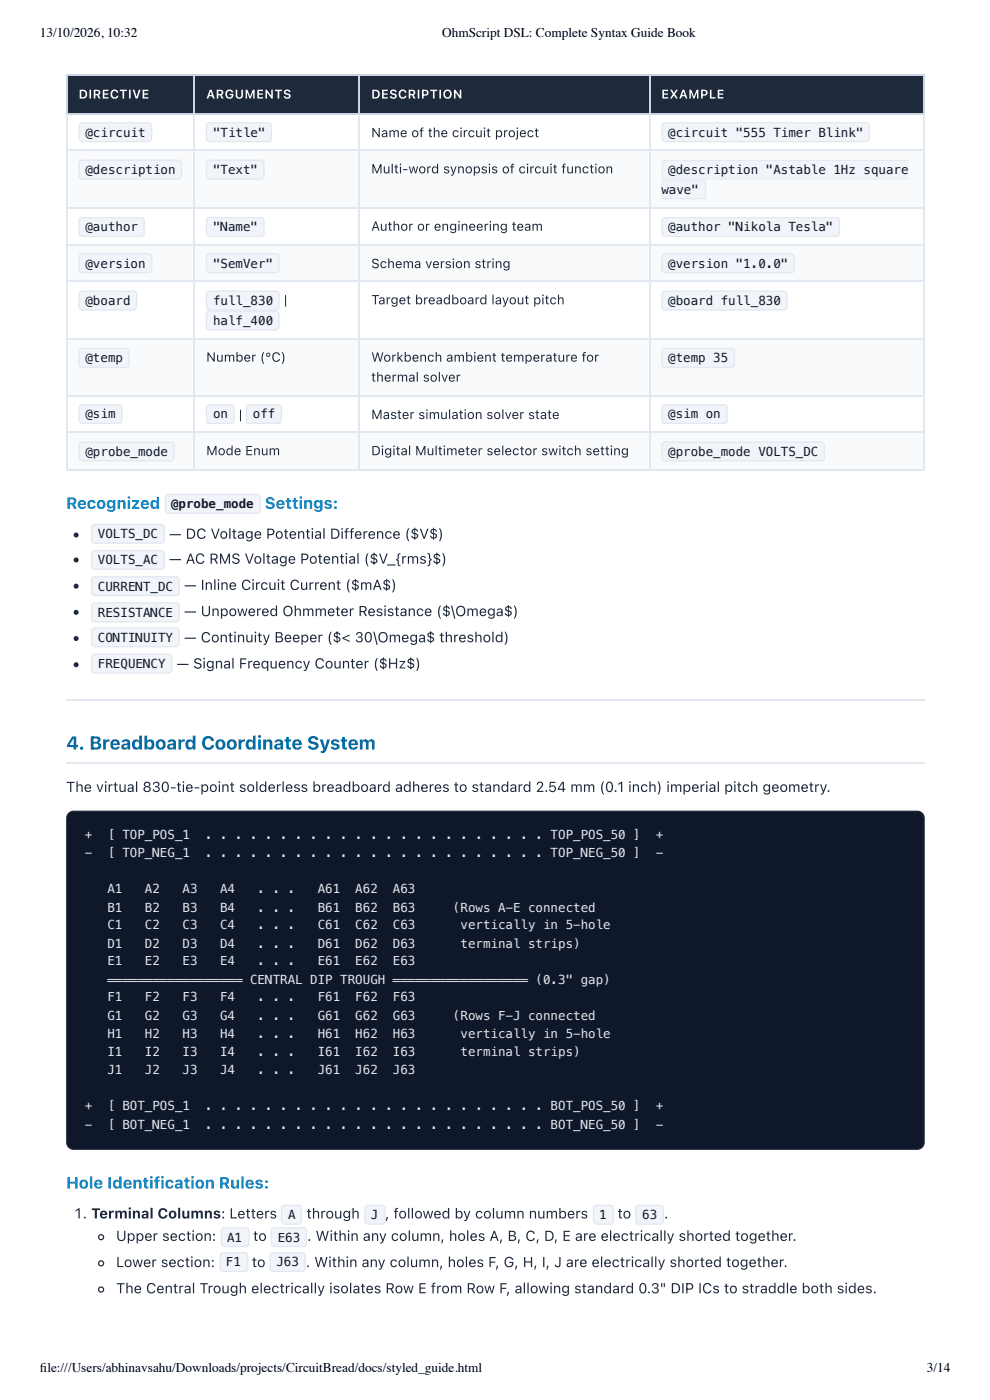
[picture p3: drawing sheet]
<svg xmlns="http://www.w3.org/2000/svg" width="210mm" height="297mm" viewBox="0 0 210 297" stroke-linecap="round" stroke-linejoin="round" font-family="sans-serif">
<g fill="#1e293b">
<path d="M14.3 16.1h27v8h-27z"/>
<path d="M41.3 16.1h34.9v8h-34.9z"/>
<path d="M76.2 16.1h61.4v8h-61.4z"/>
<path d="M137.6 16.1h58.5v8h-58.5z"/>
</g>
<g fill="#f8fafc">
<path d="M14.3 32h27v12.2h-27z"/>
<path d="M41.3 32h34.9v12.2h-34.9z"/>
<path d="M76.2 32h61.4v12.2h-61.4z"/>
<path d="M137.6 32h58.5v12.2h-58.5z"/>
<path d="M14.3 51.9h27v7.9h-27z"/>
<path d="M41.3 51.9h34.9v7.9h-34.9z"/>
<path d="M76.2 51.9h61.4v7.9h-61.4z"/>
<path d="M137.6 51.9h58.5v7.9h-58.5z"/>
<path d="M14.3 72h27v11.9h-27z"/>
<path d="M41.3 72h34.9v11.9h-34.9z"/>
<path d="M76.2 72h61.4v11.9h-61.4z"/>
<path d="M137.6 72h58.5v11.9h-58.5z"/>
<path d="M14.3 91.8h27v7.7h-27z"/>
<path d="M41.3 91.8h34.9v7.7h-34.9z"/>
<path d="M76.2 91.8h61.4v7.7h-61.4z"/>
<path d="M137.6 91.8h58.5v7.7h-58.5z"/>
</g>
<path d="M14 16h182.1M14.2 15.9v8.4M41.1 15.9v8.4M76.1 15.9v8.4M137.7 15.9v8.4M195.9 15.9v8.4M14 24.2h182.1" fill="none" stroke="#cbd5e1" stroke-width=".26"/>
<g fill="none" stroke="#e2e8f0" stroke-width=".26">
<path d="M14 31.9h182.1M14.2 24.3v75.4M41.1 24.3v75.4M76.1 24.3v75.4M137.7 24.3v75.4M195.9 24.3v75.4M14 44.1h182.1M14 52h182.1M14 59.7h182.1M14 71.8h182.1M14 84h182.1M14 91.7h182.1"/>
<path d="M14 99.6h182.1M14 148.6h182.1M14 161.8h182.1"/>
</g>
<path d="M14.6 172.5l.5-.3 .5-.1h178.9a1.46 1.46 0 0 1 1.4 1.5v68.8a1.46 1.46 0 0 1-1.4 1.4h-178.9a1.46 1.46 0 0 1-1.4-1.4v-68.8l.1-.6z" fill="#0f172a"/>
<path d="M14.6 172.5l.5-.3 .5-.1h178.9a1.46 1.46 0 0 1 1.4 1.5v68.8a1.46 1.46 0 0 1-1.4 1.4h-178.9a1.46 1.46 0 0 1-1.4-1.4v-68.8l.1-.6z" fill="none" stroke="#1e293b" stroke-width=".26"/>
<path d="M16.9 26.2l.6-.3h14a.79 .79 0 0 1 .8 .8v2.7a.79 .79 0 0 1-.8 .8h-14a.79 .79 0 0 1-.8-.8v-2.7z" fill="#f1f5f9"/>
<path d="M17 26.3l.5-.2h14a.66 .66 0 0 1 .6 .6v2.7a.66 .66 0 0 1-.6 .6h-14a.66 .66 0 0 1-.7-.6v-2.7z" fill="none" stroke="#e2e8f0" stroke-width=".26"/>
<path d="M43.9 26.2l.5-.3h12.5a.79 .79 0 0 1 .8 .8v2.7a.79 .79 0 0 1-.8 .8h-12.5a.79 .79 0 0 1-.7-.8v-2.7z" fill="#f1f5f9"/>
<path d="M44 26.3l.4-.2h12.5a.66 .66 0 0 1 .6 .6v2.7a.66 .66 0 0 1-.6 .6h-12.5a.66 .66 0 0 1-.6-.6v-2.7z" fill="none" stroke="#e2e8f0" stroke-width=".26"/>
<path d="M140.5 26.2l.5-.3h42.6a.79 .79 0 0 1 .8 .8v2.7a.79 .79 0 0 1-.8 .8h-42.6a.79 .79 0 0 1-.8-.8v-2.7z" fill="#f1f5f9"/>
<path d="M140.6 26.3l.4-.2h42.6a.66 .66 0 0 1 .7 .6v2.7a.66 .66 0 0 1-.7 .6h-42.6a.66 .66 0 0 1-.6-.6v-2.7z" fill="none" stroke="#e2e8f0" stroke-width=".26"/>
<path d="M16.9 34.1l.6-.2h20.3a.79 .79 0 0 1 .8 .8v2.6a.79 .79 0 0 1-.8 .8h-20.3a.79 .79 0 0 1-.8-.8v-2.6z" fill="#f1f5f9"/>
<path d="M17 34.2l.5-.2h20.3a.66 .66 0 0 1 .7 .7v2.6a.66 .66 0 0 1-.7 .7h-20.3a.66 .66 0 0 1-.7-.7v-2.6z" fill="none" stroke="#e2e8f0" stroke-width=".26"/>
<path d="M43.9 34.1l.5-.2h10.9a.79 .79 0 0 1 .8 .8v2.6a.79 .79 0 0 1-.8 .8h-10.9a.79 .79 0 0 1-.7-.8v-2.6z" fill="#f1f5f9"/>
<path d="M44 34.2l.4-.2h10.9a.66 .66 0 0 1 .7 .7v2.6a.66 .66 0 0 1-.7 .7h-10.9a.66 .66 0 0 1-.6-.7v-2.6z" fill="none" stroke="#e2e8f0" stroke-width=".26"/>
<path d="M140.5 34.1l.5-.2h51.7v4.2h-51.7a.79 .79 0 0 1-.8-.8v-2.6z" fill="#f1f5f9"/>
<g fill="#e2e8f0">
<path d="M140.2 33.9h52.4v.5h-52.4z"/>
<path d="M140.2 37.5h52.4v.6h-52.4z"/>
<path d="M140.2 33.9h.6v4.2h-.6z"/>
</g>
<path d="M140.2 38.1h8.8a.79 .79 0 0 1 .8 .8v2.6a.79 .79 0 0 1-.8 .8h-8.8z" fill="#f1f5f9"/>
<g fill="#e2e8f0">
<path d="M140.2 38.1h9.6v.6h-9.6z"/>
<path d="M140.2 41.8h9.6v.5h-9.6z"/>
<path d="M149.2 38.1h.6v4.2h-.6z"/>
</g>
<path d="M16.9 46.3l.6-.3h12.4a.79 .79 0 0 1 .8 .8v2.7a.79 .79 0 0 1-.8 .8h-12.4a.79 .79 0 0 1-.8-.8v-2.7z" fill="#f1f5f9"/>
<path d="M17 46.4l.5-.2h12.4a.66 .66 0 0 1 .7 .6v2.7a.66 .66 0 0 1-.7 .6h-12.4a.66 .66 0 0 1-.7-.6v-2.7z" fill="none" stroke="#e2e8f0" stroke-width=".26"/>
<path d="M43.9 46.3l.5-.3h10.9a.79 .79 0 0 1 .8 .8v2.7a.79 .79 0 0 1-.8 .8h-10.9a.79 .79 0 0 1-.7-.8v-2.7z" fill="#f1f5f9"/>
<path d="M44 46.4l.4-.2h10.9a.66 .66 0 0 1 .7 .6v2.7a.66 .66 0 0 1-.7 .6h-10.9a.66 .66 0 0 1-.6-.6v-2.7z" fill="none" stroke="#e2e8f0" stroke-width=".26"/>
<path d="M140.5 46.3l.5-.3h36.3a.79 .79 0 0 1 .8 .8v2.7a.79 .79 0 0 1-.8 .8h-36.3a.79 .79 0 0 1-.8-.8v-2.7z" fill="#f1f5f9"/>
<path d="M140.6 46.4l.4-.2h36.3a.66 .66 0 0 1 .6 .6v2.7a.66 .66 0 0 1-.6 .6h-36.3a.66 .66 0 0 1-.6-.6v-2.7z" fill="none" stroke="#e2e8f0" stroke-width=".26"/>
<path d="M16.9 53.9l.6-.2h14a.79 .79 0 0 1 .8 .8v2.7a.79 .79 0 0 1-.8 .7h-14a.79 .79 0 0 1-.8-.7v-2.7z" fill="#f1f5f9"/>
<path d="M17 54l.5-.2h14a.66 .66 0 0 1 .6 .7v2.7a.66 .66 0 0 1-.6 .6h-14a.66 .66 0 0 1-.7-.6v-2.7z" fill="none" stroke="#e2e8f0" stroke-width=".26"/>
<path d="M43.9 53.9l.5-.2h14.1a.79 .79 0 0 1 .8 .8v2.7a.79 .79 0 0 1-.8 .7h-14.1a.79 .79 0 0 1-.7-.7v-2.7z" fill="#f1f5f9"/>
<path d="M44 54l.4-.2h14.1a.66 .66 0 0 1 .6 .7v2.7a.66 .66 0 0 1-.6 .6h-14.1a.66 .66 0 0 1-.6-.6v-2.7z" fill="none" stroke="#e2e8f0" stroke-width=".26"/>
<path d="M140.5 53.9l.5-.2h26.7a.79 .79 0 0 1 .8 .8v2.7a.79 .79 0 0 1-.8 .7h-26.7a.79 .79 0 0 1-.8-.7v-2.7z" fill="#f1f5f9"/>
<path d="M140.6 54l.4-.2h26.7a.66 .66 0 0 1 .7 .7v2.7a.66 .66 0 0 1-.7 .6h-26.7a.66 .66 0 0 1-.6-.6v-2.7z" fill="none" stroke="#e2e8f0" stroke-width=".26"/>
<path d="M16.9 61.9l.6-.3h10.8a.79 .79 0 0 1 .8 .8v2.7a.79 .79 0 0 1-.8 .8h-10.8a.79 .79 0 0 1-.8-.8v-2.7z" fill="#f1f5f9"/>
<path d="M17 62l.5-.2h10.8a.66 .66 0 0 1 .7 .6v2.7a.66 .66 0 0 1-.7 .6h-10.8a.66 .66 0 0 1-.7-.6v-2.7z" fill="none" stroke="#e2e8f0" stroke-width=".26"/>
<path d="M43.9 61.9l.5-.3h14.1a.79 .79 0 0 1 .8 .8v2.7a.79 .79 0 0 1-.8 .8h-14.1a.79 .79 0 0 1-.7-.8v-2.7z" fill="#f1f5f9"/>
<path d="M44 62l.4-.2h14.1a.66 .66 0 0 1 .6 .6v2.7a.66 .66 0 0 1-.6 .6h-14.1a.66 .66 0 0 1-.6-.6v-2.7z" fill="none" stroke="#e2e8f0" stroke-width=".26"/>
<path d="M43.9 66.1l.5-.2h14.1a.79 .79 0 0 1 .8 .8v2.6a.79 .79 0 0 1-.8 .8h-14.1a.79 .79 0 0 1-.7-.8v-2.6z" fill="#f1f5f9"/>
<path d="M44 66.2l.4-.2h14.1a.66 .66 0 0 1 .6 .7v2.6a.66 .66 0 0 1-.6 .7h-14.1a.66 .66 0 0 1-.6-.7v-2.6z" fill="none" stroke="#e2e8f0" stroke-width=".26"/>
<path d="M140.5 61.9l.5-.3h25.2a.79 .79 0 0 1 .8 .8v2.7a.79 .79 0 0 1-.8 .8h-25.2a.79 .79 0 0 1-.8-.8v-2.7z" fill="#f1f5f9"/>
<path d="M140.6 62l.4-.2h25.2a.66 .66 0 0 1 .6 .6v2.7a.66 .66 0 0 1-.6 .6h-25.2a.66 .66 0 0 1-.6-.6v-2.7z" fill="none" stroke="#e2e8f0" stroke-width=".26"/>
<path d="M16.9 74.1l.6-.3h9.2a.79 .79 0 0 1 .8 .8v2.7a.79 .79 0 0 1-.8 .8h-9.2a.79 .79 0 0 1-.8-.8v-2.7z" fill="#f1f5f9"/>
<path d="M17 74.1l.5-.1h9.2a.66 .66 0 0 1 .7 .6v2.7a.66 .66 0 0 1-.7 .6h-9.2a.66 .66 0 0 1-.7-.6v-2.7z" fill="none" stroke="#e2e8f0" stroke-width=".26"/>
<path d="M140.5 74.1l.5-.3h14a.79 .79 0 0 1 .8 .8v2.7a.79 .79 0 0 1-.8 .8h-14a.79 .79 0 0 1-.8-.8v-2.7z" fill="#f1f5f9"/>
<path d="M140.6 74.1l.4-.1h14a.66 .66 0 0 1 .7 .6v2.7a.66 .66 0 0 1-.7 .6h-14a.66 .66 0 0 1-.6-.6v-2.7z" fill="none" stroke="#e2e8f0" stroke-width=".26"/>
<path d="M16.9 86l.6-.3h7.6a.79 .79 0 0 1 .8 .8v2.7a.79 .79 0 0 1-.8 .8h-7.6a.79 .79 0 0 1-.8-.8v-2.7z" fill="#f1f5f9"/>
<path d="M17 86.1l.5-.2h7.6a.66 .66 0 0 1 .7 .6v2.7a.66 .66 0 0 1-.7 .6h-7.6a.66 .66 0 0 1-.7-.6v-2.7z" fill="none" stroke="#e2e8f0" stroke-width=".26"/>
<path d="M43.9 86l.5-.3h4.5a.79 .79 0 0 1 .8 .8v2.7a.79 .79 0 0 1-.8 .8h-4.5a.79 .79 0 0 1-.7-.8v-2.7z" fill="#f1f5f9"/>
<path d="M44 86.1l.4-.2h4.5a.66 .66 0 0 1 .7 .6v2.7a.66 .66 0 0 1-.7 .6h-4.5a.66 .66 0 0 1-.6-.6v-2.7z" fill="none" stroke="#e2e8f0" stroke-width=".26"/>
<path d="M52.4 86l.5-.3h6.1a.79 .79 0 0 1 .8 .8v2.7a.79 .79 0 0 1-.8 .8h-6.1a.79 .79 0 0 1-.8-.8v-2.7z" fill="#f1f5f9"/>
<path d="M52.4 86.1l.5-.2h6.1a.66 .66 0 0 1 .7 .6v2.7a.66 .66 0 0 1-.7 .6h-6.1a.66 .66 0 0 1-.6-.6v-2.7z" fill="none" stroke="#e2e8f0" stroke-width=".26"/>
<path d="M140.5 86l.5-.3h12.5a.79 .79 0 0 1 .8 .8v2.7a.79 .79 0 0 1-.8 .8h-12.5a.79 .79 0 0 1-.8-.8v-2.7z" fill="#f1f5f9"/>
<path d="M140.6 86.1l.4-.2h12.5a.66 .66 0 0 1 .6 .6v2.7a.66 .66 0 0 1-.6 .6h-12.5a.66 .66 0 0 1-.6-.6v-2.7z" fill="none" stroke="#e2e8f0" stroke-width=".26"/>
<path d="M16.9 93.9l.6-.2h18.7a.79 .79 0 0 1 .8 .8v2.6a.79 .79 0 0 1-.8 .8h-18.7a.79 .79 0 0 1-.8-.8v-2.6z" fill="#f1f5f9"/>
<path d="M17 94l.5-.2h18.7a.66 .66 0 0 1 .7 .7v2.6a.66 .66 0 0 1-.7 .7h-18.7a.66 .66 0 0 1-.7-.7v-2.6z" fill="none" stroke="#e2e8f0" stroke-width=".26"/>
<path d="M140.5 93.9l.5-.2h33.1a.79 .79 0 0 1 .8 .8v2.6a.79 .79 0 0 1-.8 .8h-33.1a.79 .79 0 0 1-.8-.8v-2.6z" fill="#f1f5f9"/>
<path d="M140.6 94l.4-.2h33.1a.66 .66 0 0 1 .7 .7v2.6a.66 .66 0 0 1-.7 .7h-33.1a.66 .66 0 0 1-.6-.7v-2.6z" fill="none" stroke="#e2e8f0" stroke-width=".26"/>
<path d="M35.2 105l.5-.2h18.8a.79 .79 0 0 1 .8 .8v2.6a.79 .79 0 0 1-.8 .8h-18.8a.79 .79 0 0 1-.8-.8v-2.6z" fill="#f1f5f9"/>
<path d="M35.3 105.1l.4-.2h18.8a.66 .66 0 0 1 .7 .7v2.6a.66 .66 0 0 1-.7 .7h-18.8a.66 .66 0 0 1-.6-.7v-2.6z" fill="none" stroke="#e2e8f0" stroke-width=".26"/>
<circle cx="16.1" cy="113.5" r=".53" fill="#1e293b"/>
<path d="M19.5 111.4l.6-.3h14a.79 .79 0 0 1 .8 .8v2.7a.79 .79 0 0 1-.8 .8h-14a.79 .79 0 0 1-.8-.8v-2.7z" fill="#f1f5f9"/>
<path d="M19.6 111.5l.5-.2h14a.66 .66 0 0 1 .7 .6v2.7a.66 .66 0 0 1-.7 .6h-14a.66 .66 0 0 1-.7-.6v-2.7z" fill="none" stroke="#e2e8f0" stroke-width=".26"/>
<circle cx="16.1" cy="118.8" r=".53" fill="#1e293b"/>
<path d="M19.5 116.9l.6-.2h14a.79 .79 0 0 1 .8 .8v2.6a.79 .79 0 0 1-.8 .8h-14a.79 .79 0 0 1-.8-.8v-2.6z" fill="#f1f5f9"/>
<path d="M19.6 117l.5-.2h14a.66 .66 0 0 1 .7 .7v2.6a.66 .66 0 0 1-.7 .7h-14a.66 .66 0 0 1-.7-.7v-2.6z" fill="none" stroke="#e2e8f0" stroke-width=".26"/>
<circle cx="16.1" cy="124.4" r=".53" fill="#1e293b"/>
<path d="M19.5 122.5l.6-.3h17.2a.79 .79 0 0 1 .8 .8v2.7a.79 .79 0 0 1-.8 .8h-17.2a.79 .79 0 0 1-.8-.8v-2.7z" fill="#f1f5f9"/>
<path d="M19.6 122.6l.5-.2h17.2a.66 .66 0 0 1 .7 .6v2.7a.66 .66 0 0 1-.7 .6h-17.2a.66 .66 0 0 1-.7-.6v-2.7z" fill="none" stroke="#e2e8f0" stroke-width=".26"/>
<circle cx="16.1" cy="129.9" r=".53" fill="#1e293b"/>
<path d="M19.5 128l.6-.2h17.2a.79 .79 0 0 1 .8 .8v2.6a.79 .79 0 0 1-.8 .8h-17.2a.79 .79 0 0 1-.8-.8v-2.6z" fill="#f1f5f9"/>
<path d="M19.6 128.1l.5-.2h17.2a.66 .66 0 0 1 .7 .7v2.6a.66 .66 0 0 1-.7 .7h-17.2a.66 .66 0 0 1-.7-.7v-2.6z" fill="none" stroke="#e2e8f0" stroke-width=".26"/>
<circle cx="16.1" cy="135.5" r=".53" fill="#1e293b"/>
<path d="M19.5 133.3l.6-.2h17.2a.79 .79 0 0 1 .8 .8v2.6a.79 .79 0 0 1-.8 .8h-17.2a.79 .79 0 0 1-.8-.8v-2.6z" fill="#f1f5f9"/>
<path d="M19.6 133.4l.5-.2h17.2a.66 .66 0 0 1 .7 .7v2.6a.66 .66 0 0 1-.7 .7h-17.2a.66 .66 0 0 1-.7-.7v-2.6z" fill="none" stroke="#e2e8f0" stroke-width=".26"/>
<circle cx="16.1" cy="141" r=".53" fill="#1e293b"/>
<path d="M19.5 138.9l.6-.3h15.6a.79 .79 0 0 1 .8 .8v2.7a.79 .79 0 0 1-.8 .8h-15.6a.79 .79 0 0 1-.8-.8v-2.7z" fill="#f1f5f9"/>
<path d="M19.6 139l.5-.2h15.6a.66 .66 0 0 1 .7 .6v2.7a.66 .66 0 0 1-.7 .6h-15.6a.66 .66 0 0 1-.7-.6v-2.7z" fill="none" stroke="#e2e8f0" stroke-width=".26"/>
<path d="M59.8 255.8l.5-.2h2.9a.79 .79 0 0 1 .8 .8v2.6a.79 .79 0 0 1-.8 .8h-2.9a.79 .79 0 0 1-.8-.8v-2.6z" fill="#f1f5f9"/>
<path d="M59.9 255.9l.4-.2h2.9a.66 .66 0 0 1 .7 .7v2.6a.66 .66 0 0 1-.7 .7h-2.9a.66 .66 0 0 1-.6-.7v-2.6z" fill="none" stroke="#e2e8f0" stroke-width=".26"/>
<path d="M77.5 255.8l.6-.2h2.9a.79 .79 0 0 1 .8 .8v2.6a.79 .79 0 0 1-.8 .8h-2.9a.79 .79 0 0 1-.8-.8v-2.6z" fill="#f1f5f9"/>
<path d="M77.6 255.9l.5-.2h2.9a.66 .66 0 0 1 .6 .7v2.6a.66 .66 0 0 1-.6 .7h-2.9a.66 .66 0 0 1-.7-.7v-2.6z" fill="none" stroke="#e2e8f0" stroke-width=".26"/>
<path d="M125.9 255.8l.6-.2h2.9a.79 .79 0 0 1 .8 .8v2.6a.79 .79 0 0 1-.8 .8h-2.9a.79 .79 0 0 1-.8-.8v-2.6z" fill="#f1f5f9"/>
<path d="M126 255.9l.5-.2h2.9a.66 .66 0 0 1 .6 .7v2.6a.66 .66 0 0 1-.6 .7h-2.9a.66 .66 0 0 1-.7-.7v-2.6z" fill="none" stroke="#e2e8f0" stroke-width=".26"/>
<path d="M134.9 255.8l.6-.2h4.5a.79 .79 0 0 1 .8 .8v2.6a.79 .79 0 0 1-.8 .8h-4.5a.79 .79 0 0 1-.8-.8v-2.6z" fill="#f1f5f9"/>
<path d="M135 255.9l.5-.2h4.5a.66 .66 0 0 1 .6 .7v2.6a.66 .66 0 0 1-.6 .7h-4.5a.66 .66 0 0 1-.7-.7v-2.6z" fill="none" stroke="#e2e8f0" stroke-width=".26"/>
<circle cx="21.4" cy="262.5" r=".53" fill="none" stroke="#1e293b" stroke-width=".26"/>
<path d="M47.1 260.6l.5-.2h4.5a.79 .79 0 0 1 .8 .7v2.7a.79 .79 0 0 1-.8 .8h-4.5a.79 .79 0 0 1-.8-.8v-2.7z" fill="#f1f5f9"/>
<path d="M47.2 260.7l.4-.2h4.5a.66 .66 0 0 1 .7 .6v2.7a.66 .66 0 0 1-.7 .7h-4.5a.66 .66 0 0 1-.6-.7v-2.7z" fill="none" stroke="#e2e8f0" stroke-width=".26"/>
<path d="M57.6 260.6l.6-.2h6.1a.79 .79 0 0 1 .8 .7v2.7a.79 .79 0 0 1-.8 .8h-6.1a.79 .79 0 0 1-.8-.8v-2.7z" fill="#f1f5f9"/>
<path d="M57.7 260.7l.5-.2h6.1a.66 .66 0 0 1 .7 .6v2.7a.66 .66 0 0 1-.7 .7h-6.1a.66 .66 0 0 1-.7-.7v-2.7z" fill="none" stroke="#e2e8f0" stroke-width=".26"/>
<circle cx="21.4" cy="268" r=".53" fill="none" stroke="#1e293b" stroke-width=".26"/>
<path d="M46.8 265.9l.6-.3h4.5a.79 .79 0 0 1 .8 .8v2.7a.79 .79 0 0 1-.8 .8h-4.5a.79 .79 0 0 1-.8-.8v-2.7z" fill="#f1f5f9"/>
<path d="M46.9 266l.5-.2h4.5a.66 .66 0 0 1 .6 .6v2.7a.66 .66 0 0 1-.6 .6h-4.5a.66 .66 0 0 1-.7-.6v-2.7z" fill="none" stroke="#e2e8f0" stroke-width=".26"/>
<path d="M57.4 265.9l.5-.3h6.1a.79 .79 0 0 1 .8 .8v2.7a.79 .79 0 0 1-.8 .8h-6.1a.79 .79 0 0 1-.8-.8v-2.7z" fill="#f1f5f9"/>
<path d="M57.5 266l.4-.2h6.1a.66 .66 0 0 1 .7 .6v2.7a.66 .66 0 0 1-.7 .6h-6.1a.66 .66 0 0 1-.6-.6v-2.7z" fill="none" stroke="#e2e8f0" stroke-width=".26"/>
<circle cx="21.4" cy="273.6" r=".53" fill="none" stroke="#1e293b" stroke-width=".26"/>
<text font-size="4" fill="#0369a1" x="14" y="159">4. Breadboard Coordinate System</text>
<g font-size="3.4" fill="#0284c7">
<text x="14" y="108">Recognized</text>
<text x="56.1" y="108">Settings:</text>
<text x="14" y="252.1">Hole Identification Rules:</text>
</g>
<g font-size="3" fill="#1e293b">
<text x="35.8" y="114.3">— DC Voltage Potential Difference ($V$)</text>
<text x="35.8" y="119.6">— AC RMS Voltage Potential ($V_{rms}$)</text>
<text x="39" y="125.1">— Inline Circuit Current ($mA$)</text>
<text x="39" y="130.7">— Unpowered Ohmmeter Resistance ($\Omega$)</text>
<text x="39" y="136.3">— Continuity Beeper ($&lt; 30\Omega$ threshold)</text>
<text x="37.4" y="141.8">— Signal Frequency Counter ($Hz$)</text>
<text x="14" y="168">The virtual 830-tie-point solderless breadboard adheres to standard 2.54 mm (0.1 inch) imperial pitch geometry.</text>
<text x="15.6" y="258.5">1. Terminal Columns: Letters</text>
<text x="24.6" y="263.3">Upper section:</text>
<text x="53.7" y="263.3">to</text>
<text x="65" y="258.5">through</text>
<text x="65.1" y="263.3">. Within any column, holes A, B, C, D, E are electrically shorted together.</text>
<text x="81.6" y="258.5">,</text>
<text x="83.4" y="258.5">followed by column numbers</text>
<text x="130.9" y="258.5">to</text>
<text x="140.8" y="258.5">.</text>
<text x="24.6" y="268.8">Lower section:</text>
<text x="53.4" y="268.8">to</text>
<text x="64.9" y="268.8">. Within any column, holes F, G, H, I, J are electrically shorted together.</text>
<text x="24.6" y="274.4">The Central Trough electrically isolates Row E from Row F, allowing standard 0.3&quot; DIP ICs to straddle both sides.</text>
</g>
<g font-size="2.8">
<text x="8.5" y="7.9">13/10/2026, 10:32</text>
<text x="93.7" y="7.9">OhmScript DSL: Complete Syntax Guide Book</text>
<text x="8.5" y="291">fi le:///Users/abhinavsahu/Downloads/projects/CircuitBread/docs/styled_guide.html</text>
<text x="196.5" y="291">3/14</text>
</g>
<g font-size="2.8" fill="#1e293b">
<text x="78.7" y="29.1">Name of the circuit project</text>
<text x="78.7" y="36.8">Multi-word synopsis of circuit function</text>
<text x="78.7" y="48.9">Author or engineering team</text>
<text x="78.7" y="56.9">Schema version string</text>
<text x="60.2" y="64.6">|</text>
<text x="78.7" y="64.6">Target breadboard layout pitch</text>
<text x="43.7" y="76.7">Number (°C)</text>
<text x="78.7" y="76.7">Workbench ambient temperature for</text>
<text x="78.7" y="81">thermal solver</text>
<text x="50.6" y="88.9">|</text>
<text x="78.7" y="88.9">Master simulation solver state</text>
<text x="43.7" y="96.6">Mode Enum</text>
<text x="78.7" y="96.6">Digital Multimeter selector switch setting</text>
</g>
<g font-size="2.6" fill="#fff">
<text x="16.7" y="20.9">DIRECTIVE</text>
<text x="43.7" y="20.9">ARGUMENTS</text>
<text x="78.7" y="20.9">DESCRIPTION</text>
<text x="140.2" y="20.9">EXAMPLE</text>
</g>
<g font-size="2.6" fill="#0f172a">
<text x="18.1" y="29">@circuit</text>
<text x="45.2" y="29">&quot;Title&quot;</text>
<text x="141.7" y="29">@circuit &quot;555 Timer Blink&quot;</text>
<text x="18.1" y="36.9">@description</text>
<text x="45.2" y="36.9">&quot;Text&quot;</text>
<text x="140.2" y="41.1">wave&quot;</text>
<text x="141.7" y="36.9">@description &quot;Astable 1Hz square</text>
<text x="18.1" y="49.1">@author</text>
<text x="45.2" y="49.1">&quot;Name&quot;</text>
<text x="141.7" y="49.1">@author &quot;Nikola Tesla&quot;</text>
<text x="18.1" y="56.8">@version</text>
<text x="45.2" y="56.8">&quot;SemVer&quot;</text>
<text x="141.7" y="56.8">@version &quot;1.0.0&quot;</text>
<text x="18.1" y="64.7">@board</text>
<text x="45.2" y="64.7">full_830</text>
<text x="141.7" y="64.7">@board full_830</text>
<text x="45.2" y="68.9">half_400</text>
<text x="18.1" y="76.9">@temp</text>
<text x="141.7" y="76.9">@temp 35</text>
<text x="18.1" y="88.8">@sim</text>
<text x="45.2" y="88.8">on</text>
<text x="53.6" y="88.8">off</text>
<text x="141.7" y="88.8">@sim on</text>
<text x="18.1" y="96.7">@probe_mode</text>
<text x="141.7" y="96.7">@probe_mode VOLTS_DC</text>
<text x="36.3" y="107.8">@probe_mode</text>
<text x="20.8" y="114.2">VOLTS_DC</text>
<text x="20.8" y="119.7">VOLTS_AC</text>
<text x="20.8" y="125.3">CURRENT_DC</text>
<text x="20.8" y="130.8">RESISTANCE</text>
<text x="20.8" y="136.1">CONTINUITY</text>
<text x="20.8" y="141.7">FREQUENCY</text>
<text x="48.2" y="263.4">A1</text>
<text x="58.9" y="263.4">E63</text>
<text x="61.1" y="258.6">A</text>
<text x="78.6" y="258.6">J</text>
<text x="127" y="258.6">1</text>
<text x="136.1" y="258.6">63</text>
<text x="47.9" y="268.7">F1</text>
<text x="58.6" y="268.7">J63</text>
</g>
<g font-size="2.6" fill="#e2e8f0">
<text x="18" y="178.1">+</text>
<text x="22.8" y="178.1">[ TOP_POS_1</text>
<text x="43.5" y="178.1">. . . . . . . . . . . . . . . . . . . . . . . TOP_POS_50 ]</text>
<text x="139" y="178.1">+</text>
<text x="18" y="181.8">-</text>
<text x="22.8" y="181.8">[ TOP_NEG_1</text>
<text x="43.5" y="181.8">. . . . . . . . . . . . . . . . . . . . . . . TOP_NEG_50 ]</text>
<text x="139" y="181.8">-</text>
<text x="22.8" y="189.4">A1</text>
<text x="30.7" y="189.4">A2</text>
<text x="38.7" y="189.4">A3</text>
<text x="46.7" y="189.4">A4</text>
<text x="54.6" y="189.4">. . .</text>
<text x="67.4" y="189.4">A61</text>
<text x="75.3" y="189.4">A62</text>
<text x="83.3" y="189.4">A63</text>
<text x="22.8" y="193.4">B1</text>
<text x="22.8" y="197.1">C1</text>
<text x="30.7" y="193.4">B2</text>
<text x="30.7" y="197.1">C2</text>
<text x="38.7" y="193.4">B3</text>
<text x="38.7" y="197.1">C3</text>
<text x="46.7" y="193.4">B4</text>
<text x="46.7" y="197.1">C4</text>
<text x="54.6" y="193.4">. . .</text>
<text x="54.6" y="197.1">. . .</text>
<text x="67.4" y="193.4">B61</text>
<text x="67.4" y="197.1">C61</text>
<text x="75.3" y="193.4">B62</text>
<text x="75.3" y="197.1">C62</text>
<text x="83.3" y="193.4">B63</text>
<text x="83.3" y="197.1">C63</text>
<text x="96" y="193.4">(Rows A-E connected</text>
<text x="97.6" y="197.1">vertically in 5-hole</text>
<text x="22.8" y="201.1">D1</text>
<text x="30.7" y="201.1">D2</text>
<text x="38.7" y="201.1">D3</text>
<text x="46.7" y="201.1">D4</text>
<text x="54.6" y="201.1">. . .</text>
<text x="67.4" y="201.1">D61</text>
<text x="75.3" y="201.1">D62</text>
<text x="83.3" y="201.1">D63</text>
<text x="97.6" y="201.1">terminal strips)</text>
<text x="22.8" y="204.8">E1</text>
<text x="22.8" y="208.8">══════════════════ CENTRAL DIP TROUGH ══════════════════ (0.3&quot; gap)</text>
<text x="30.7" y="204.8">E2</text>
<text x="38.7" y="204.8">E3</text>
<text x="46.7" y="204.8">E4</text>
<text x="54.6" y="204.8">. . .</text>
<text x="67.4" y="204.8">E61</text>
<text x="75.3" y="204.8">E62</text>
<text x="83.3" y="204.8">E63</text>
<text x="22.8" y="212.5">F1</text>
<text x="30.7" y="212.5">F2</text>
<text x="38.7" y="212.5">F3</text>
<text x="46.7" y="212.5">F4</text>
<text x="54.6" y="212.5">. . .</text>
<text x="67.4" y="212.5">F61</text>
<text x="75.3" y="212.5">F62</text>
<text x="83.3" y="212.5">F63</text>
<text x="22.8" y="216.4">G1</text>
<text x="22.8" y="220.1">H1</text>
<text x="30.7" y="216.4">G2</text>
<text x="30.7" y="220.1">H2</text>
<text x="38.7" y="216.4">G3</text>
<text x="38.7" y="220.1">H3</text>
<text x="46.7" y="216.4">G4</text>
<text x="46.7" y="220.1">H4</text>
<text x="54.6" y="216.4">. . .</text>
<text x="54.6" y="220.1">. . .</text>
<text x="67.4" y="216.4">G61</text>
<text x="67.4" y="220.1">H61</text>
<text x="75.3" y="216.4">G62</text>
<text x="75.3" y="220.1">H62</text>
<text x="83.3" y="216.4">G63</text>
<text x="83.3" y="220.1">H63</text>
<text x="96" y="216.4">(Rows F-J connected</text>
<text x="97.6" y="220.1">vertically in 5-hole</text>
<text x="22.8" y="224.1">I1</text>
<text x="22.8" y="227.8">J1</text>
<text x="30.7" y="224.1">I2</text>
<text x="30.7" y="227.8">J2</text>
<text x="38.7" y="224.1">I3</text>
<text x="38.7" y="227.8">J3</text>
<text x="46.7" y="224.1">I4</text>
<text x="46.7" y="227.8">J4</text>
<text x="54.6" y="224.1">. . .</text>
<text x="54.6" y="227.8">. . .</text>
<text x="67.4" y="224.1">I61</text>
<text x="67.4" y="227.8">J61</text>
<text x="75.3" y="224.1">I62</text>
<text x="75.3" y="227.8">J62</text>
<text x="83.3" y="224.1">I63</text>
<text x="83.3" y="227.8">J63</text>
<text x="97.6" y="224.1">terminal strips)</text>
<text x="18" y="235.5">+</text>
<text x="18" y="239.4">-</text>
<text x="22.8" y="235.5">[ BOT_POS_1</text>
<text x="22.8" y="239.4">[ BOT_NEG_1</text>
<text x="43.5" y="235.5">. . . . . . . . . . . . . . . . . . . . . . . BOT_POS_50 ]</text>
<text x="43.5" y="239.4">. . . . . . . . . . . . . . . . . . . . . . . BOT_NEG_50 ]</text>
<text x="139" y="235.5">+</text>
<text x="139" y="239.4">-</text>
</g>
</svg>
